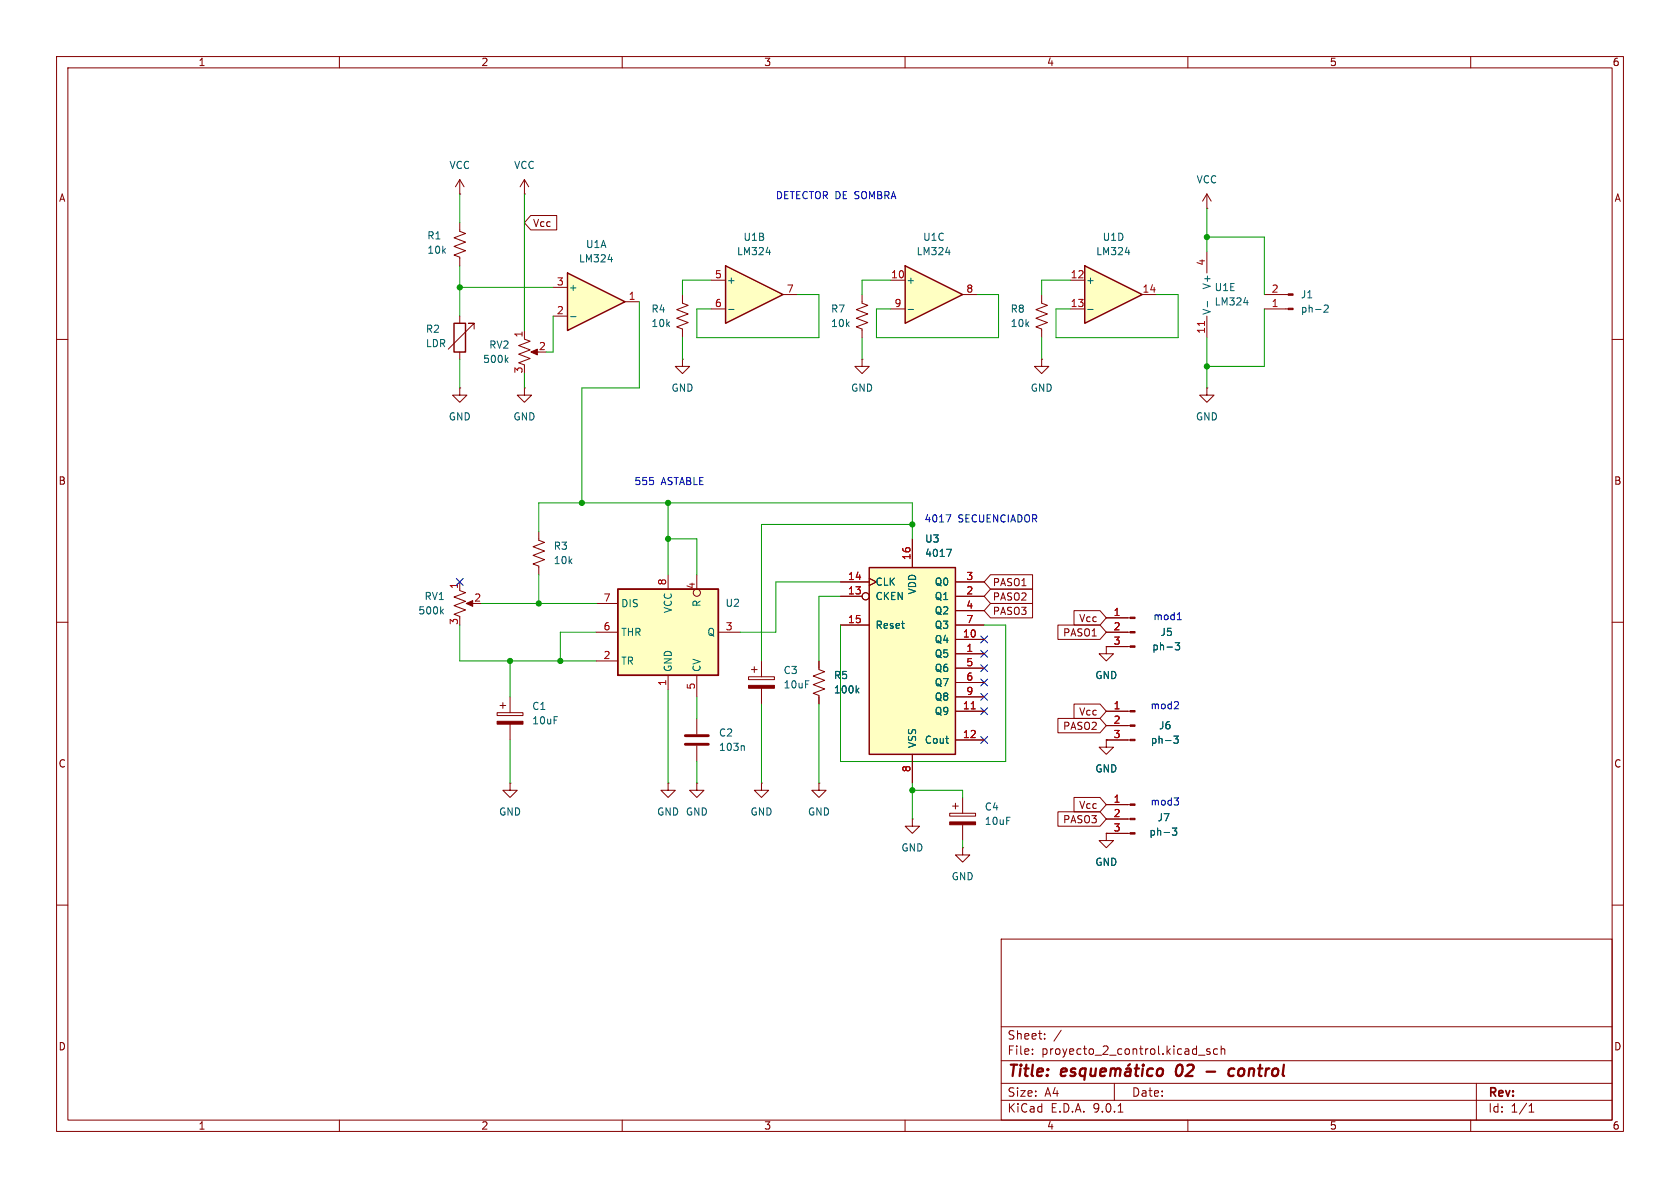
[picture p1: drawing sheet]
<svg xmlns="http://www.w3.org/2000/svg" width="297mm" height="210mm" viewBox="0 0 297 210" stroke-linecap="round" stroke-linejoin="round" font-family="sans-serif">
<g fill="none" stroke="#840000" stroke-width=".18">
<path d="M10 10h277v190h-277zM12 12h273v186h-273zM60 10v2M110 10v2M160 10v2M210 10v2M260 10v2M213.4 44.5v3.8M213.4 55.9v3.8M10 60h2M81.3 68.6v1.3h1.2l-1.2 1.2-1.3-1.2h1.3M81.3 68.6h.1"/>
<path d="M92.7 68.6v1.3h1.3l-1.3 1.2-1.3-1.2h1.3M92.7 68.6h.1M285 60h2M10 110h2M132.3 119.6h4.6v.5h-4.6zM132.8 118.4h1.1M133.3 117.9v1M134.6 116.8v2.8M144.8 116.8v1.6l1 .3-2 .8 2 .8-2 .7 2 .8-2 .8 1 .3v1.6M285 110h2M134.6 121.7v2.8M144.8 138.4v1.3h1.2l-1.2 1.3-1.3-1.3h1.3"/>
<path d="M144.8 138.4h.1M10 160h2M177 166h108v32h-108zM285 160h2M60 198v2M110 198v2M160 198v2M177 194.5h108M177 191.5h108M177 187.5h108M177 181.5h108M182.5 186.3v.1"/>
<path d="M182.5 185.5v.1M184.7 183.6v.1M184.7 182.8v.1M187.6 182.1l-1.3 2M197 191.5v3M197.7 196.6h.8M210 198v2M211.9 186.5h1.1M213.9 185.5l-.4-.1-.2 .2 .1 .2 .5 .2v.3h-.6M215.2 185.5l-.4-.1-.3 .3v.4l.2 .2h.5M215.9 185.5l.2-.1 .4 .1v.9M215.9 184.9v1.5"/>
<path d="M260 198v2M261 191.5v6.5M270.3 196.6h.9M270.3 195.5l.4-.4v1.5"/>
</g>
<g fill="none" stroke="#840000" stroke-width=".4">
<path d="M187.6 189.5l1-.1-.1-.4-.2-.1-.6 .1-.2 .9 .3 .3 .6-.1M190.1 189a.49 .49 0 0 0-.8 .3l.1 .1 .6 .2 .1 .3-.3 .3-.6-.1M191.9 189a.66 .66 0 0 0-1 .3v.5l.1 .3 .2 .1 .6-.1M191.9 188.9l-.2 2M192.9 188.9l-.1 1.2a.57 .57 0 0 0 .8-.1M193.8 188.9l-.2 1.3M194.5 189.5l1-.1v-.4l-.2-.1-.6 .1-.2 .9 .2 .3 .6-.1M196.4 189.1a.49 .49 0 0 1 .8 .1M196.4 188.9l-.1 1.3M197.2 189.2a.5 .5 0 0 1 .8-.2v1.2M197.2 189.2l-.1 1M199.1 189l.2-.1 .5 .1v1.2"/>
<path d="M199.8 188.1l-.4 .3M199.9 189.4h-.7a.4 .4 0 0 0-.3 .4 .4 .4 0 0 0 .2 .4l.7-.1M200.6 188.9h.8M201 188.2l-.2 1.7v.2l.4 .1M202 188.9l-.1 1.3M202.1 188.2v.2M202.1 188.2l-.1 .1 .1 .1M202.1 188.2l.1 .1-.1 .1M203.8 189a.66 .66 0 0 0-1 .3v.5l.1 .3 .2 .1 .6-.1M204.7 189.1a.52 .52 0 0 1 .5-.2 .52 .52 0 0 1 .4 .4l-.1 .5a.55 .55 0 0 1-.5 .4 .55 .55 0 0 1-.5-.4zM208.1 188.6a1.52 1.52 0 0 0 0 1.5M213.3 189.4h1.5"/>
<path d="M218.2 189a.66 .66 0 0 0-1 .3v.5l.1 .3 .2 .1 .6-.1M218.9 189.3v.7"/>
</g>
<path d="M213.5 53.3v1M219.9 53.5h.8M151.5 122l.3 .5M151.8 121.7l-.4 .4" fill="none" stroke="#006464" stroke-width=".18"/>
<path d="M212.9 56.8v.7" fill="none" stroke="#a90000" stroke-width=".18"/>
<path d="M132.3 121.2h4.6v.5h-4.6z" fill="#840000" stroke="#840000" stroke-width=".18"/>
<path d="M191.8 47l10.1 5.1-10.1 5.1z" fill="#ffffc2"/>
<path d="M191.8 47l10.1 5.1-10.1 5.1z" fill="none" stroke="#840000" stroke-width=".25"/>
<path d="M120.6 52.1v1.5l1.1 .4-2.1 .7 2.1 .8-2.1 .8 2.1 .7-2.1 .8 1 .4v1.5M189.2 49.5h2.6M189.2 54.6h2.6M201.9 52.1h2.6M95.2 94v1.5l1.1 .4-2.1 .7 2.1 .8-2.1 .8 2.1 .7-2.1 .8 1 .4v1.5M195.6 114.3v1.3h1.2l-1.2 1.2-1.3-1.2h1.3M195.6 114.3h.1M195.6 109.2h4.2M195.6 111.8h4.2M195.6 114.3h4.2" fill="none" stroke="#840000" stroke-width=".18"/>
<path d="M192.3 54.7h1M198.9 44.6h.8M207.8 113.6h.7l-.4 .5 .4 .1v.6l-.2 .1-.5-.1" fill="none" stroke="#006464" stroke-width=".18"/>
<g fill="#840000" stroke="#840000" stroke-width=".18">
<path d="M199.8 109.1h.9v.2h-.9z"/>
<path d="M199.8 111.6h.9v.3h-.9z"/>
<path d="M199.8 114.2h.9v.2h-.9z"/>
</g>
<path d="M100.3 48.3l10.2 5-10.2 5.1z" fill="#ffffc2"/>
<path d="M100.3 48.3l10.2 5-10.2 5.1z" fill="none" stroke="#840000" stroke-width=".25"/>
<path d="M97.8 50.8h2.5M97.8 55.9h2.5M110.5 53.3h2.5" fill="none" stroke="#840000" stroke-width=".18"/>
<path d="M100.9 56h.9M107.5 45.9h.8" fill="none" stroke="#006464" stroke-width=".18"/>
<path d="M160 47l10.2 5.1-10.2 5.1z" fill="#ffffc2"/>
<path d="M160 47l10.2 5.1-10.2 5.1z" fill="none" stroke="#840000" stroke-width=".25"/>
<path d="M92.7 34.3h.1M92.7 31.8l-.8 1.2M92.7 31.8l.8 1.2M92.7 31.8v2.5M157.5 49.5h2.5M157.5 54.6h2.5M170.2 52.1h2.5M184.1 52.1v1.5l1.1 .4-2.1 .7 2.1 .8-2.1 .8 2.1 .7-2.1 .8 1 .4v1.5M184.1 63.5v1.3h1.3l-1.3 1.2-1.2-1.2h1.2M184.1 63.5h.1" fill="none" stroke="#840000" stroke-width=".18"/>
<path d="M160.5 54.7h1M167.2 44.6h.8" fill="none" stroke="#006464" stroke-width=".18"/>
<path d="M153.7 100.3h15.2v33.1h-15.2z" fill="#ffffc2"/>
<path d="M80.3 57.2h2v5h-2zM153.7 100.3h15.2v33.1h-15.2z" fill="none" stroke="#840000" stroke-width=".25"/>
<g fill="none" stroke="#840000" stroke-width=".18">
<path d="M81.3 34.3h.1M81.3 31.8v2.5M81.3 31.8l-.8 1.2M81.3 31.8l.7 1.2M213.4 36.8h.1M213.4 34.3l-.8 1.3M213.4 34.3l.7 1.3M213.4 34.3v2.5M81.3 55.9v1.3M83.8 58.2v-1h-1h1l-4.6 4.5M92.7 59.9l1 .4-2 .8 2 .7-2 .8 2 .8-2 .7 1 .4v.3M92.7 58.4v1.3"/>
<path d="M223.5 54.6h4.2M223.5 52.1h4.2M81.3 62.2v1.3M94.2 62.2h1M152.4 63.5v1.3h1.3l-1.3 1.2-1.3-1.2h1.3M152.4 63.5h.1M161.3 95.3v5M148.6 102.9h5.1M148.6 105.4h3.8M148.6 110.5h5.1M153.7 102.2l1.2 .7-1.2 .6M168.9 102.9h5.1"/>
<path d="M168.9 105.4h5.1M168.9 110.5h5.1M168.9 108h5.1M168.9 113h5.1M168.9 115.6h5.1M168.9 118.1h5.1M161.3 133.4v5M168.9 120.7h5.1M168.9 123.2h5.1M168.9 125.7h5.1M168.9 130.8h5.1M195.6 125.7h4.2"/>
<path d="M195.6 130.8h4.2M195.6 128.3h4.2"/>
<circle cx="153" cy="105.4" r=".63"/>
</g>
<path d="M171.7 125.3h.7" fill="none" stroke="#a90000" stroke-width=".18"/>
<path d="M234.1 54l.5-.1 .2 .4-.8 .9h.8M89.5 63.6l.3 .5M89.8 63.2l-.5 .5M167.4 97.1h.8l-.5 1.3M207.5 130.1h.8l-.4 .5 .3 .1v.6l-.1 .1-.6-.1" fill="none" stroke="#006464" stroke-width=".18"/>
<g fill="#840000" stroke="#840000" stroke-width=".18">
<path d="M199.8 125.6h.9v.3h-.9z"/>
<path d="M199.8 128.1h.9v.3h-.9z"/>
<path d="M199.8 130.7h.9v.2h-.9z"/>
<path d="M227.7 54.5h.9v.2h-.9z"/>
<path d="M227.7 51.9h.9v.3h-.9z"/>
<path d="M93.9 62.2l1.1-.5v1z"/>
</g>
<path d="M128.3 47l10.1 5.1-10.1 5.1z" fill="#ffffc2"/>
<path d="M128.3 47l10.1 5.1-10.1 5.1z" fill="none" stroke="#840000" stroke-width=".25"/>
<g fill="none" stroke="#840000" stroke-width=".18">
<path d="M81.3 39.4v1.5l1 .4-2 .7 2 .8-2 .8 2 .7-2 .8 1 .4v1.5M125.7 49.5h2.6M125.7 54.6h2.6M138.4 52.1h2.6M152.4 52.1v1.5l1 .4-2 .7 2 .8-2 .8 2 .7-2 .8 1 .4v1.5M213.4 68.6v1.3h1.2l-1.2 1.2-1.3-1.2h1.3M213.4 68.6h.1M161.3 144.8v1.3h1.3l-1.3 1.2-1.3-1.2h1.3M161.3 144.8h.1M167.9 143.8h4.6v.5h-4.6zM168.4 142.5h1M168.9 142v1"/>
<path d="M170.2 149.9v1.2h1.2l-1.2 1.3-1.3-1.3h1.3M170.2 149.9h.1M170.2 141v2.8M170.2 145.8v2.8"/>
</g>
<path d="M128.8 54.7h1M135.4 44.6h.8" fill="none" stroke="#006464" stroke-width=".18"/>
<path d="M167.9 145.3h4.6v.5h-4.6z" fill="#840000" stroke="#840000" stroke-width=".18"/>
<path d="M109.2 104.1h17.8v15.3h-17.8z" fill="#ffffc2"/>
<path d="M109.2 104.1h17.8v15.3h-17.8z" fill="none" stroke="#840000" stroke-width=".25"/>
<g fill="none" stroke="#840000" stroke-width=".18">
<path d="M93.8 38.1h4.6v2.5h-4.6l-1.1-1.2zM120.6 63.5v1.3h1.3l-1.3 1.2-1.2-1.2h1.2M120.6 63.5h.1M161.3 95.3v5M81.3 104.4l1 .4-2 .7 2 .8-2 .8 2 .7-2 .8 1 .4v.2M81.3 102.9v1.2M82.8 106.7h1M105.4 106.7h3.8M105.4 111.8h3.8M105.4 116.8h3.8M118.1 101.6v2.5M118.1 119.4v2.5"/>
<path d="M123.2 101.6v2.5M123.2 119.4v3.8M127 111.8h3.8M144.8 116.8v1.3M148.6 102.9h5.1M148.6 105.4h3.8M148.6 110.5h5.1M153.7 102.2l1.2 .7-1.2 .6M168.9 102.9h5.1M168.9 105.4h5.1M168.9 110.5h5.1M168.9 108h5.1"/>
<path d="M168.9 113h5.1M168.9 115.6h5.1M168.9 118.1h5.1M175.1 104.1h7.4v2.6h-7.4l-1.1-1.3zM175.1 101.6h7.4v2.5h-7.4l-1.1-1.2zM175.1 106.7h7.4v2.5h-7.4l-1.1-1.2zM187 110.5h7.5l1.1 1.3-1.1 1.2h-7.5zM189.9 107.9h4.6l1.1 1.3-1.1 1.3h-4.6zM195.6 114.3h.1M195.6 111.8h3.8M195.6 109.2h3.8M195.6 114.3h3.8"/>
<path d="M87.9 126h4.6v.5h-4.6zM88.4 124.7h1M88.9 124.2v1M90.2 138.4v1.3h1.2l-1.2 1.3-1.3-1.3h1.3M90.2 138.4h.1M90.2 123.2v2.8M90.2 128v2.8M118.1 138.4v1.3h1.3l-1.3 1.3-1.3-1.3h1.3M118.1 138.4h.1M123.2 138.4v1.3h1.3l-1.3 1.3-1.3-1.3h1.3M123.2 138.4h.1M123.2 127v2.8"/>
<path d="M123.2 131.8v2.8M134.6 138.4v1.3h1.3l-1.3 1.3-1.3-1.3h1.3M134.6 138.4h.1M144.8 123.2v1.3M161.3 133.4v5M168.9 125.7h5.1M168.9 130.8h5.1M168.9 120.7h5.1M168.9 123.2h5.1M187 127h7.5l1.1 1.3-1.1 1.2h-7.5zM189.9 124.5h4.6l1.1 1.2-1.1 1.3h-4.6zM195.6 130.8v1.3h1.2l-1.2 1.3-1.3-1.3h1.3"/>
<path d="M195.6 130.8h.1M195.6 125.7h3.8M195.6 128.3h3.8M195.6 130.8h3.8M187 143.5h7.5l1.1 1.3-1.1 1.3h-7.5zM189.9 141h4.6l1.1 1.2-1.1 1.3h-4.6zM195.6 147.3v1.3h1.2l-1.2 1.3-1.3-1.3h1.3M195.6 147.3h.1M195.6 142.2h4.2M195.6 144.8h4.2M195.6 147.3h4.2"/>
<circle cx="123.2" cy="104.8" r=".63"/>
<circle cx="153" cy="105.4" r=".63"/>
</g>
<g fill="#840000" stroke="#840000" stroke-width=".18">
<path d="M199.8 142.1h.9v.3h-.9z"/>
<path d="M199.8 144.7h.9v.2h-.9z"/>
<path d="M199.8 147.2h.9v.2h-.9z"/>
<path d="M82.4 106.7l1.2-.5v1z"/>
<path d="M87.9 127.5h4.6v.5h-4.6z"/>
</g>
<path d="M167.4 97.1h.8l-.5 1.3M78 108l.4 .5M78.4 107.7l-.5 .5M207.8 113.6h.7l-.4 .5 .4 .1v.6l-.2 .1-.5-.1M131.4 131.8l.2 .2v.7M151.5 122l.3 .5M151.8 121.7l-.4 .4M207.5 130.1h.8l-.4 .5 .3 .1v.6l-.1 .1-.6-.1M207.3 146.4h.7l-.4 .5 .4 .1v.5l-.2 .1-.5-.1" fill="none" stroke="#006464" stroke-width=".18"/>
<path d="M121.2 130h4M121.2 131.6h4" fill="none" stroke="#840000" stroke-width=".51"/>
<g fill="none" stroke="#009600" stroke-width=".18">
<path d="M81.3 34.3v5.1M92.7 34.3v24.1M213.4 36.8v7.7M81.3 47v8.9M81.3 50.8h16.5M97.8 55.9v6.3h-1.3M113 53.3v15.3h-10.1v20.3M120.6 59.7v3.8M125.7 49.5h-5.1v2.6M141 52.1h3.8v7.6h-21.6v-5.1h2.5M152.4 59.7v3.8M157.5 49.5h-5.1v2.6"/>
<path d="M172.7 52.1h3.8v7.6h-21.6v-5.1h2.6M184.1 59.7v3.8M189.2 49.5h-5.1v2.6M204.5 52.1h3.8v7.6h-21.6v-5.1h2.5M213.4 59.7v8.9M213.4 41.9h10.1v10.2M223.5 54.6v10.2h-10.1M81.3 63.5v5.1M92.7 66v2.6M95.2 94v-5.1h66.1v6.4M118.1 95.3h5.1v6.3M118.1 88.9v12.7"/>
<path d="M161.3 92.7h-26.7v24.1M81.3 110.5v6.3h24.1M85.1 106.7h20.3M90.2 116.8v6.4M95.2 101.6v5.1M105.4 111.8h-6.3v5M148.6 110.5v24.1h29.2v-24.1h-3.8M148.6 105.4h-3.8v11.4M148.6 102.9h-11.4v8.9h-6.4M90.2 130.8v7.6M118.1 121.9v16.5M123.2 123.2v3.8"/>
<path d="M123.2 134.6v3.8M134.6 124.5v13.9M144.8 124.5v13.9M161.3 139.7h8.9v1.3M161.3 138.4v6.4M170.2 148.6v1.3"/>
</g>
<g fill="none" stroke="#000084" stroke-width=".18">
<path d="M80.7 102.3l1.2 1.2M81.9 102.3l-1.2 1.2M173.4 117.5l1.2 1.2M173.4 115l1.2 1.2M173.4 112.4l1.2 1.2M174.6 117.5l-1.2 1.2M174.6 115l-1.2 1.2M174.6 112.4l-1.2 1.2M173.4 122.6l1.2 1.2M173.4 130.2l1.2 1.2M173.4 125.1l1.2 1.2M173.4 120l1.2 1.3"/>
<path d="M174.6 122.6l-1.2 1.2M174.6 130.2l-1.2 1.2M174.6 125.1l-1.2 1.2M174.6 120l-1.2 1.3"/>
</g>
<path d="M167.3 91h.8l-.5 1.3M208.1 109.5h.8M208.4 108.5l.1-.2v1.2M208.2 124.1l.2 .2-.1 .3-.7 .7h.8M207.6 141h.8l-.5 .5M208.2 141.6l.2 .2-.2 .5" fill="none" stroke="#0000c2" stroke-width=".18"/>
<path d="M171.7 125.3h.7" fill="none" stroke="#a90000" stroke-width=".18"/>
<g fill="#009600" stroke="#009600" stroke-width=".18">
<circle cx="213.4" cy="41.9" r=".46"/>
<circle cx="213.4" cy="64.8" r=".46"/>
<circle cx="161.3" cy="139.7" r=".46"/>
<circle cx="161.3" cy="92.7" r=".46"/>
<circle cx="118.1" cy="88.9" r=".46"/>
<circle cx="81.3" cy="50.8" r=".46"/>
<circle cx="102.9" cy="88.9" r=".46"/>
<circle cx="90.2" cy="116.8" r=".46"/>
<circle cx="95.2" cy="106.7" r=".46"/>
<circle cx="99.1" cy="116.8" r=".46"/>
<circle cx="118.1" cy="95.3" r=".46"/>
</g>
<g font-size="2.8" fill="#840000">
<text x="178" y="190.9">Title:</text>
<text x="208.7" y="190.9">02</text>
<text x="219.7" y="190.9">control</text>
</g>
<g font-size="2.1" fill="#840000">
<text x="178" y="184">Sheet:</text>
<text x="178" y="186.7">File:</text>
<text x="184.1" y="186.7">proyecto_2_control.kicad_sch</text>
<text x="178" y="196.9">KiCad</text>
<text x="178" y="194.1">Size:</text>
<text x="184.7" y="194.1">A4</text>
<text x="185.7" y="196.9">E.D.A.</text>
<text x="193.3" y="196.9">9.0.1</text>
<text x="200" y="194.1">Date:</text>
<text x="263" y="194.3">Rev:</text>
<text x="263" y="196.9">Id:</text>
<text x="267.1" y="196.9">1/1</text>
</g>
<g font-size="1.8" fill="#840000">
<text x="35" y="11.9">1</text>
<text x="85" y="11.9">2</text>
<text x="135" y="11.9">3</text>
<text x="185" y="11.9">4</text>
<text x="235" y="11.9">5</text>
<text x="285" y="11.9">6</text>
<text x="10.3" y="35.9">A</text>
<text x="285.3" y="35.9">A</text>
<text x="94.1" y="40.3">Vcc</text>
<text x="10.3" y="85.9">B</text>
<text x="285.3" y="85.9">B</text>
<text x="175.4" y="106.4">PASO2</text>
<text x="175.4" y="103.8">PASO1</text>
<text x="175.4" y="108.9">PASO3</text>
<text x="187.8" y="112.7">PASO1</text>
<text x="190.7" y="110.2">Vcc</text>
<text x="187.8" y="129.2">PASO2</text>
<text x="190.7" y="126.7">Vcc</text>
<text x="10.3" y="135.9">C</text>
<text x="285.3" y="135.9">C</text>
<text x="190.7" y="143.2">Vcc</text>
<text x="187.8" y="145.7">PASO3</text>
<text x="10.3" y="185.9">D</text>
<text x="285.3" y="185.9">D</text>
<text x="35" y="199.9">1</text>
<text x="85" y="199.9">2</text>
<text x="135" y="199.9">3</text>
<text x="185" y="199.9">4</text>
<text x="235" y="199.9">5</text>
<text x="285" y="199.9">6</text>
</g>
<g font-size="1.8" fill="#006464">
<text x="79.4" y="30.1">VCC</text>
<text x="90.8" y="30.1">VCC</text>
<text x="211.4" y="32.6">VCC</text>
<text x="75.4" y="42.5">R1</text>
<text x="75.4" y="45.1">10k</text>
<text x="102.3" y="46.6">LM324</text>
<text x="103.5" y="44">U1A</text>
<text x="130.2" y="45.3">LM324</text>
<text x="131.3" y="42.8">U1B</text>
<text x="161.9" y="45.3">LM324</text>
<text x="163.1" y="42.8">U1C</text>
<text x="193.7" y="45.3">LM324</text>
<text x="194.8" y="42.8">U1D</text>
<text x="100.5" y="51.7">+</text>
<text x="128.4" y="50.4">+</text>
<text x="160.1" y="50.4">+</text>
<text x="191.9" y="50.4">+</text>
<text x="214.2" y="51.3" transform="rotate(-90 214.2 51.3)">V+</text>
<text x="214.6" y="51.7">U1E</text>
<text x="229.9" y="52.9">J1</text>
<text x="75.2" y="59">R2</text>
<text x="115.1" y="55.5">R4</text>
<text x="115.1" y="58">10k</text>
<text x="146.8" y="55.5">R7</text>
<text x="146.8" y="58">10k</text>
<text x="178.6" y="55.5">R8</text>
<text x="178.6" y="58">10k</text>
<text x="214.2" y="55.8" transform="rotate(-90 214.2 55.8)">V-</text>
<text x="214.6" y="54.2">LM324</text>
<text x="229.9" y="55.5">ph-2</text>
<text x="75.2" y="61.6">LDR</text>
<text x="85.3" y="64.4">500k</text>
<text x="86.4" y="61.8">RV2</text>
<text x="118.6" y="69.4">GND</text>
<text x="150.4" y="69.4">GND</text>
<text x="182.1" y="69.4">GND</text>
<text x="79.2" y="74.5">GND</text>
<text x="90.7" y="74.5">GND</text>
<text x="211.3" y="74.5">GND</text>
<text x="97.8" y="97.4">R3</text>
<text x="97.8" y="99.9">10k</text>
<text x="163.4" y="96.1">U3</text>
<text x="163.4" y="98.7">4017</text>
<text x="75" y="106.3">RV1</text>
<text x="109.7" y="107.5">DIS</text>
<text x="124.1" y="107.4" transform="rotate(-90 124.1 107.4)">R</text>
<text x="128.2" y="107.5">U2</text>
<text x="154.7" y="103.7">CLK</text>
<text x="154.7" y="106.3">CKEN</text>
<text x="162.2" y="105.2" transform="rotate(-90 162.2 105.2)">VDD</text>
<text x="165.2" y="103.7">Q0</text>
<text x="165.2" y="106.3">Q1</text>
<text x="73.9" y="108.8">500k</text>
<text x="109.7" y="112.6">THR</text>
<text x="119" y="108.5" transform="rotate(-90 119 108.5)">VCC</text>
<text x="125" y="112.6">Q</text>
<text x="154.7" y="111.4">Reset</text>
<text x="165.2" y="108.8">Q2</text>
<text x="165.2" y="111.4">Q3</text>
<text x="165.2" y="113.9">Q4</text>
<text x="205.1" y="112.6">J5</text>
<text x="109.7" y="117.7">TR</text>
<text x="119" y="118.9" transform="rotate(-90 119 118.9)">GND</text>
<text x="124.1" y="118.9" transform="rotate(-90 124.1 118.9)">CV</text>
<text x="138.4" y="119.4">C3</text>
<text x="165.2" y="116.4">Q5</text>
<text x="165.2" y="119">Q6</text>
<text x="203.6" y="115.2">ph-3</text>
<text x="94" y="125.7">C1</text>
<text x="138.4" y="121.9">10uF</text>
<text x="147.3" y="120.2">R5</text>
<text x="147.3" y="122.8">100k</text>
<text x="165.2" y="121.5">Q7</text>
<text x="165.2" y="124.1">Q8</text>
<text x="193.5" y="120.2">GND</text>
<text x="94" y="128.2">10uF</text>
<text x="127" y="130.4">C2</text>
<text x="163.4" y="131.7">Cout</text>
<text x="165.2" y="126.6">Q9</text>
<text x="203.4" y="131.7">ph-3</text>
<text x="204.8" y="129.1">J6</text>
<text x="127" y="132.9">103n</text>
<text x="162.2" y="132.3" transform="rotate(-90 162.2 132.3)">VSS</text>
<text x="193.5" y="136.8">GND</text>
<text x="174" y="143.5">C4</text>
<text x="88.1" y="144.4">GND</text>
<text x="116.1" y="144.4">GND GND</text>
<text x="132.6" y="144.4">GND</text>
<text x="142.7" y="144.4">GND</text>
<text x="174" y="146">10uF</text>
<text x="203.1" y="147.9">ph-3</text>
<text x="204.5" y="145.4">J7</text>
<text x="159.3" y="150.7">GND</text>
<text x="168.1" y="155.8">GND</text>
<text x="193.5" y="153.3">GND</text>
</g>
<g font-size="1.8" fill="#0000c2">
<text x="137.1" y="35.4">DETECTOR DE SOMBRA</text>
<text x="112.1" y="86">555</text>
<text x="116.9" y="86">ASTABLE</text>
<text x="163.3" y="92.6">4017</text>
<text x="169.4" y="92.6">SECUENCIADOR</text>
<text x="203.8" y="109.8">mod1</text>
<text x="203.3" y="125.6">mod2</text>
<text x="203.3" y="142.6">mod3</text>
</g>
<g font-size="1.8" fill="#a90000">
<text x="213.1" y="47.1" transform="rotate(-90 213.1 47.1)">4</text>
<text x="98.4" y="50.5">3</text>
<text x="111.1" y="53.1">1</text>
<text x="126.3" y="49.3">5</text>
<text x="139" y="51.8">7</text>
<text x="157.4" y="49.3">10</text>
<text x="170.7" y="51.8">8</text>
<text x="189.2" y="49.3">12</text>
<text x="201.9" y="51.8">14</text>
<text x="224.7" y="51.8">2</text>
<text x="92.5" y="59.8" transform="rotate(-90 92.5 59.8)">1</text>
<text x="98.4" y="55.6">2</text>
<text x="126.3" y="54.4">6</text>
<text x="158" y="54.4">9</text>
<text x="189.2" y="54.4">13</text>
<text x="213.1" y="59.1" transform="rotate(-90 213.1 59.1)">11</text>
<text x="224.7" y="54.4">1</text>
<text x="95.2" y="62">2</text>
<text x="92.5" y="66.1" transform="rotate(-90 92.5 66.1)">3</text>
<text x="161" y="99.1" transform="rotate(-90 161 99.1)">16</text>
<text x="81" y="104.2" transform="rotate(-90 81 104.2)">1</text>
<text x="83.7" y="106.4">2</text>
<text x="106.6" y="106.4">7</text>
<text x="117.9" y="103.6" transform="rotate(-90 117.9 103.6)">8</text>
<text x="122.9" y="104.2" transform="rotate(-90 122.9 104.2)">4</text>
<text x="149.8" y="102.6">14</text>
<text x="149.8" y="105.2">13</text>
<text x="170.7" y="102.6">3</text>
<text x="170.7" y="105.2">2</text>
<text x="170.7" y="107.7">4</text>
<text x="81" y="110.6" transform="rotate(-90 81 110.6)">3</text>
<text x="106.6" y="111.5">6</text>
<text x="128.2" y="111.5">3</text>
<text x="149.8" y="110.2">15</text>
<text x="170.1" y="112.8">10</text>
<text x="170.7" y="110.2">7</text>
<text x="196.8" y="109">1</text>
<text x="196.8" y="111.5">2</text>
<text x="106.6" y="116.6">2</text>
<text x="170.7" y="115.3">1</text>
<text x="170.7" y="117.9">5</text>
<text x="196.8" y="114">3</text>
<text x="117.9" y="121.4" transform="rotate(-90 117.9 121.4)">1</text>
<text x="122.9" y="122" transform="rotate(-90 122.9 122)">5</text>
<text x="170.1" y="125.5">11</text>
<text x="170.7" y="120.4">6</text>
<text x="170.7" y="122.9">9</text>
<text x="196.8" y="125.5">1</text>
<text x="170.1" y="130.6">12</text>
<text x="196.8" y="128">2</text>
<text x="196.8" y="130.6">3</text>
<text x="161" y="136.6" transform="rotate(-90 161 136.6)">8</text>
<text x="196.8" y="142">1</text>
<text x="196.8" y="144.5">2</text>
<text x="196.8" y="147.1">3</text>
</g>
</svg>
